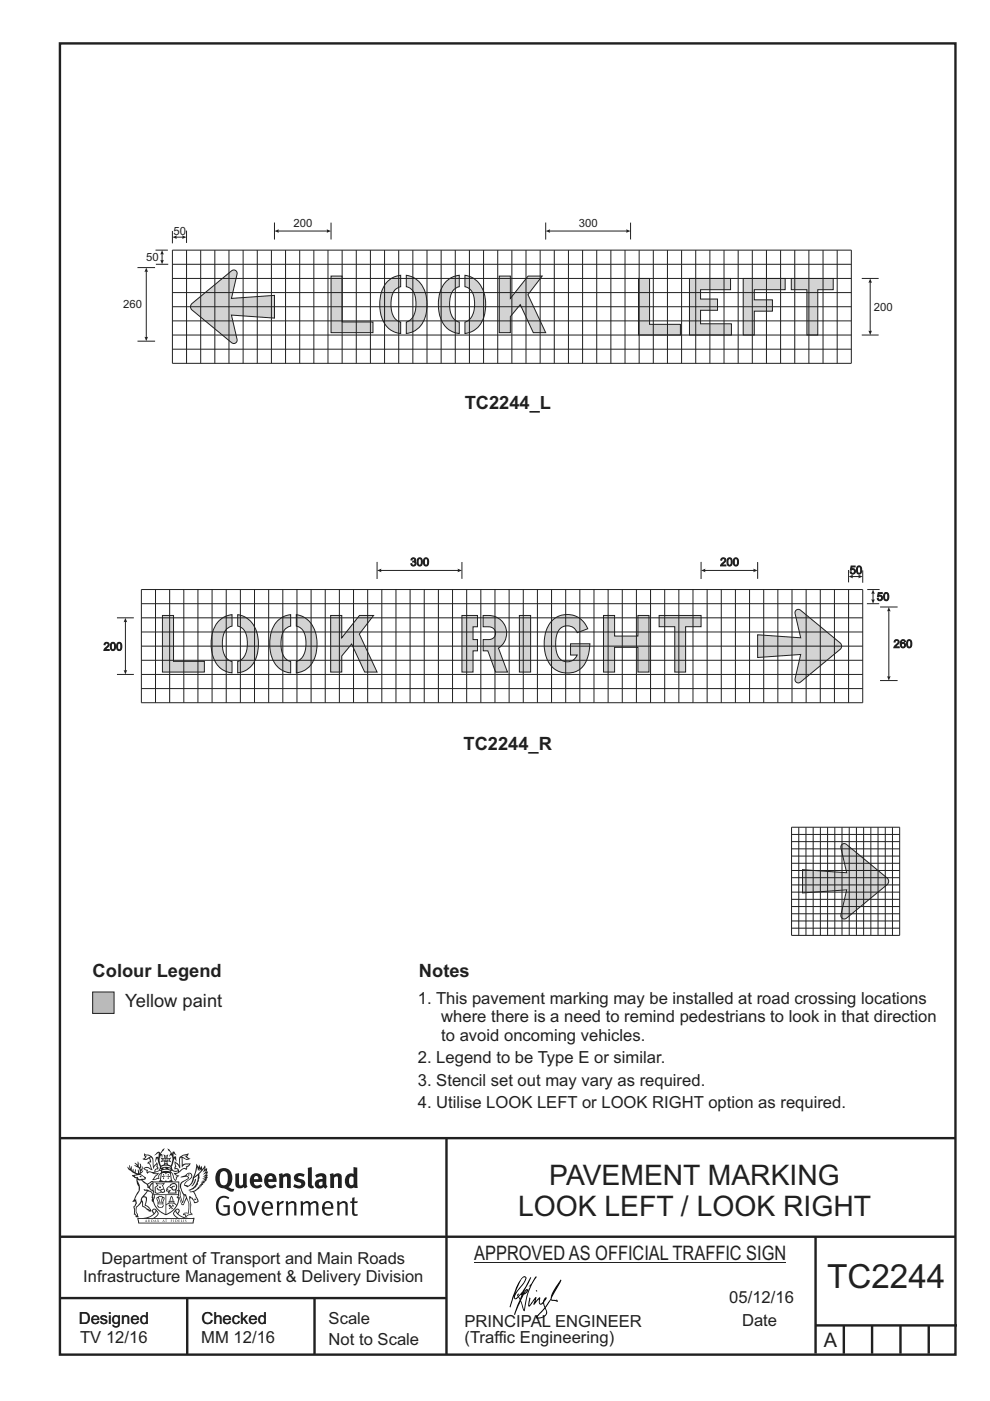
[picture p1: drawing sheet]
<svg xmlns="http://www.w3.org/2000/svg" width="210mm" height="297mm" viewBox="0 0 210 297" stroke-linecap="round" stroke-linejoin="round" font-family="sans-serif">
<g fill="none" stroke="#231f20" stroke-width=".51">
<path d="M12.7 9.2h190v278h-190zM12.7 241.3h189.9M94.7 241.4v45.8M12.7 275.2h82M12.7 262.2h190.1M39.7 275.2v12M66.7 275.2v12M173 262.2v24.8M173 281h30M179 281v6M185 281v6M191 281v6"/>
<path d="M197 281v6"/>
</g>
<g fill="#231f20">
<path d="M47 248.5a2.55 2.55 0 0 0 0 2.7l.3 .1a.81 .81 0 0 0 1-.9v-.6a1.04 1.04 0 0 0-1.1-1.5zM46.3 248.1a1.82 1.82 0 0 1 2.1-.2 1.82 1.82 0 0 1 .9 1.9 2.29 2.29 0 0 1-.8 1.9l.7 .3h.5l-.2 .6a2.87 2.87 0 0 1-2-.7 2.12 2.12 0 0 1-1.7-3.1z" fill-rule="evenodd"/>
<path d="M49.9 248.9l.8-.2v2a.46 .46 0 0 0 .2 .6 .46 .46 0 0 0 .7-.2v-2.2l.7-.2v2.4l.2 .5-.6 .4-.2-.3a1.02 1.02 0 0 1-1.2 .2 1.02 1.02 0 0 1-.6-1.1z" fill-rule="evenodd"/>
<path d="M54 249.5l-.1 .5h.9a.49 .49 0 0 0-.2-.6 .49 .49 0 0 0-.6 .1zM53.4 249.2a1.34 1.34 0 0 1 1.6-.3 1.34 1.34 0 0 1 .6 1.5v.2h-1.7a.77 .77 0 0 0 .5 .8 .77 .77 0 0 0 .9-.3l.3 .4a1.59 1.59 0 0 1-2.1 .2 1.59 1.59 0 0 1-.4-2z" fill-rule="evenodd"/>
<path d="M57 249.5l-.1 .5h.9a.49 .49 0 0 0-.2-.6 .49 .49 0 0 0-.6 .1zM56.4 249.2a1.34 1.34 0 0 1 1.6-.3 1.34 1.34 0 0 1 .7 1.5v.2h-1.8a.77 .77 0 0 0 .5 .8 .77 .77 0 0 0 .9-.3l.3 .4a1.59 1.59 0 0 1-2 .2 1.59 1.59 0 0 1-.5-2z" fill-rule="evenodd"/>
<path d="M59.1 248.9l.8-.2 .1 .4a.95 .95 0 0 1 1-.3 .95 .95 0 0 1 .7 .8v2.3h-.8v-2.3a.46 .46 0 0 0-.8 .1v2.2h-.9z" fill-rule="evenodd"/>
<path d="M62.5 249.1a1.75 1.75 0 0 1 2.1-.1l-.2 .5-.6-.2a.43 .43 0 0 0-.6 .3l.4 .3a1.04 1.04 0 0 1 1.2 1.2 1.04 1.04 0 0 1-1.4 .9l-1.2-.4 .3-.6 1 .4 .4-.4a.88 .88 0 0 0-1-.5l-.4-.2-.1-.4z" fill-rule="evenodd"/>
<path d="M65.3 247.6l.8-.2 .1 3.8 .2 .2 .2 .5a.88 .88 0 0 1-1-.1 .88 .88 0 0 1-.3-1z" fill-rule="evenodd"/>
<path d="M67.8 250.6a.43 .43 0 0 0-.1 .7 .43 .43 0 0 0 .7-.1v-.7zM66.8 249.2a1.7 1.7 0 0 1 2.4 .1v1.8l.3 .4-.4 .5-.5-.3a1.03 1.03 0 0 1-1.7-.2 1.03 1.03 0 0 1 .8-1.5h.7v-.4a.8 .8 0 0 0-1.2 .1z" fill-rule="evenodd"/>
<path d="M69.9 248.9l.8-.2 .1 .4a.95 .95 0 0 1 1-.3 .95 .95 0 0 1 .7 .8v2.3h-.8v-2.3a.46 .46 0 0 0-.8 .1v2.2h-.8z" fill-rule="evenodd"/>
<path d="M74.3 249.5a1.48 1.48 0 0 0 0 1.7l.4 .1 .3-.2v-1.5l-.3-.2zM75 247.4l.8 .2 .1 4.3h-.7l-.1-.2a1.26 1.26 0 0 1-1.4 0 1.26 1.26 0 0 1-.6-1.3 1.29 1.29 0 0 1 .5-1.3 1.29 1.29 0 0 1 1.4-.2z" fill-rule="evenodd"/>
<path d="M46.4 253.9a1.72 1.72 0 0 1 2.2 0l-.2 .3a1.24 1.24 0 0 0-1.4-.1 1.24 1.24 0 0 0-.7 1.3 1.49 1.49 0 0 0 1.3 2l.7-.2v-1.3h-.9l-.1-.4h1.4v2a1.93 1.93 0 0 1-2.2-.1 1.93 1.93 0 0 1-.7-2.2l.2-.7z" fill-rule="evenodd"/>
<path d="M50.3 255.2a1.65 1.65 0 0 0 .3 2.2 .99 .99 0 0 0 1-1.5 .78 .78 0 0 0-.4-.8 .78 .78 0 0 0-.9 .1zM50 254.9a1.33 1.33 0 0 1 1.6-.1 1.33 1.33 0 0 1 .5 1.5 1.31 1.31 0 0 1-1.3 1.5 1.31 1.31 0 0 1-1.3-1.6l.1-.5z" fill-rule="evenodd"/>
<path d="M52.5 254.7l.4-.1 .9 2.6 .8-2.5h.5l-1.1 3h-.5z" fill-rule="evenodd"/>
<path d="M56.2 255.2l-.2 .7h1.4a.7 .7 0 0 0-.3-.8 .7 .7 0 0 0-.9 .1zM55.9 255a1.22 1.22 0 0 1 1.5-.2 1.22 1.22 0 0 1 .5 1.5h-1.9a.93 .93 0 0 0 .5 1 .93 .93 0 0 0 1.2-.2l.1 .3a1.43 1.43 0 0 1-1.7 .1 1.43 1.43 0 0 1-.6-1.7z" fill-rule="evenodd"/>
<path d="M58.7 254.8l.4-.2 .1 .5 .4-.3 .6-.2-.2 .6a.66 .66 0 0 0-.8 .6v1.9h-.4z" fill-rule="evenodd"/>
<path d="M60.6 254.8l.4-.2 .1 .5a.94 .94 0 0 1 1-.4 .94 .94 0 0 1 .8 .7v2.3h-.5l-.1-2.5a.81 .81 0 0 0-1.2 .3v2.2h-.4z" fill-rule="evenodd"/>
<path d="M63.7 254.7l.5-.1 .1 .5 .4-.3a.78 .78 0 0 1 1.1 .3 .9 .9 0 0 1 1-.5 .9 .9 0 0 1 .7 .8v2.3h-.4l-.1-2.5a.67 .67 0 0 0-1.1 .3v2.2h-.5v-2.4l-.4-.2-.7 .4v2.2h-.5z" fill-rule="evenodd"/>
<path d="M69 255.2l-.2 .7h1.4a.7 .7 0 0 0-.3-.8 .7 .7 0 0 0-.9 .1zM68.7 255a1.22 1.22 0 0 1 1.5-.2 1.22 1.22 0 0 1 .5 1.5h-1.9a.93 .93 0 0 0 .5 1 .93 .93 0 0 0 1.2-.2l.1 .3a1.44 1.44 0 0 1-1.7 .1 1.44 1.44 0 0 1-.6-1.7z" fill-rule="evenodd"/>
<path d="M71.4 254.8l.5-.2 .1 .5a.94 .94 0 0 1 1-.4 .94 .94 0 0 1 .7 .7v2.3h-.4l-.1-2.5a.81 .81 0 0 0-1.2 .3v2.2h-.5z" fill-rule="evenodd"/>
<path d="M74.7 254l.5-.2v.9h.7l-.1 .4h-.7l.1 2.2 .1 .1h.5l.1 .3a.75 .75 0 0 1-1.2-.6v-2h-.4v-.4h.4z" fill-rule="evenodd"/>
<path d="M30.8 244.9l1.1 .3-.9 .5h-.4l.5-.5zM31.8 245.5l.2-.1a2.44 2.44 0 0 1 .4 2l.1 .4 .7-1-.1 .6 .3 .3a.57 .57 0 0 0-.6 .8l-1-.2-.5 .2 .1-.5-.7-.2 .6-.2 1 .5 .1-.1-.6-1.3-.2-.1 .5-.1zM30.7 244.5l-.2 .4 .3 .4-.6 .4a1.04 1.04 0 0 0 1.4-.1l.2 .7h-.4l-.2 .4a.94 .94 0 0 1 .9 1.1l-.2-.1a1.16 1.16 0 0 0-1.5-.1l.3 .4 .4 .2 .1 .5 .2 .2v-.2a.94 .94 0 0 1 1.1 .2h.9l-1.2 1.2a1.13 1.13 0 0 0 1.2-.2l.4-.1-.1-.4 .5-.7a.83 .83 0 0 0-.6 1.1l-.3-.1-.7 .3 1.1-1.4-.5 .2-.5-.1 1.3-.5-.2-.2-.8 .4v-.3l.2-.2 .3 .1 .1-.3-.2-.4v-.6l-.2-.3-.6 .9v-.7a1.42 1.42 0 0 0-1.7-1.8z" fill-rule="evenodd"/>
<path d="M38.5 245.3l.5-.3 .7-.1-.6 .3 .8 .5h-.3zM38.3 245.5h.2l.1 2a1.69 1.69 0 0 1 1.5-.7l-.7 .5 .1 .5a1.1 1.1 0 0 0-1.5 .6l-.1-.5-.2-.2h-.5l.2-.4-.2-.7a1.42 1.42 0 0 1 .8 1.1l.2-.1zM37.1 246.2l.1 1-.2 .3v.5l.6-.1 .1 .2a.96 .96 0 0 1-1.1-.1l-.1 .1a1.06 1.06 0 0 0 1.3 .2v.1a.72 .72 0 0 1-1 .2l.3 .5 .6 .3-.4 .1-.1 .7-.3-.4-.3-1.1-.4-.4 .4 .9a1.54 1.54 0 0 0 .6 1.2l.2-.3a.58 .58 0 0 1 .5-.7l.1-.2h-.3l-.4-.3 .9-.5a.93 .93 0 0 1 1.1-.5l.1 .2 .2-.1 .1-.5a.99 .99 0 0 0 .7-.9l-1.3 .1-.4 .3v-1.5l.9 .4 .8-.3h-.3l-.5-.4 .4-.7-.7 .2a1.46 1.46 0 0 0-1.3 2.1v.4l-.2-.4z" fill-rule="evenodd"/>
<path d="M35.6 248.9l.2 .1-.1 .4h.3l-.3 .1v.5l-.1-.6h-.3l.3-.1z" fill-rule="evenodd"/>
<path d="M34.6 248.9l.2 .1-.1 .3 .4 .1h-.4v.6l-.1-.5-.3-.1h.3z" fill-rule="evenodd"/>
<path d="M34.3 248.8a.57 .57 0 0 1 .9 .2 .57 .57 0 0 1 .9-.2l.2 1.4-.2 .1a.57 .57 0 0 1-.9-.1 .69 .69 0 0 1-1.1 0zM34.2 248.1l-.3 2.1-.2 .4h2.9l-.1-.4-.3-2.1h-.2v.3l-.8-.1-.9 .1 .1-.3z" fill-rule="evenodd"/>
<path d="M34.2 252.4a.3 .3 0 0 0 .6 0 .3 .3 0 0 0-.6 0zM33.3 251l.3 .3-.3 .3a.79 .79 0 0 0 0 1.3l.8-.2-.1-.3a.55 .55 0 0 1-.7-.6h.1l.1 .3 .4 .1 .8-.2-.4-.7 .4-.3-.7 .1zM33 250.7l1.1 .2 .9-.2-.4 .7 .4 1.1a.56 .56 0 0 1-.8 .3l-.2 .1a.73 .73 0 0 1-.9 .1 .73 .73 0 0 1-.3-.9v-.4l.5-.4z" fill-rule="evenodd"/>
<path d="M35.6 251.9l.7-.5a.58 .58 0 0 1 1-.1 .58 .58 0 0 1-.5 .9l-.2-.3a.43 .43 0 0 1 .6-.3v-.1a.57 .57 0 0 0-.8 .2l-.2-.1-.3 .2 .4 .1a.55 .55 0 0 0 .9 .5v.5h-1.3l.3-.4-.1-.2-.6 .1 .2-.2-.2-.1zM35.4 251.8l-.1 .2a.39 .39 0 0 0 .2 .7l.3-.1-.2 .5h1.9l-.1-.8a.86 .86 0 0 0-.1-1.4 .86 .86 0 0 0-1.3 .4z" fill-rule="evenodd"/>
<path d="M36 254.8h.8v.2h-.8zM36.4 253.8l.2 .8h-.4zM36.4 253.5l-.3 .5-.1 .6h-.2v.4l-.7 .4 .1 .2a1.48 1.48 0 0 1 2.2 .1l.2-.1-.6-.5v-.5h-.2l-.1-.6z" fill-rule="evenodd"/>
<path d="M35.8 255.4l.3 .1 .2 .3 .3-.2-.2-.2a.38 .38 0 0 1 .4 .5l-.1-.2-.3 .3 .3 .2-.3 .2-.1-.3-.4 .3-.1-.2 .4-.3-.2-.1-.1 .1z" fill-rule="evenodd"/>
<path d="M34.5 254h.2v.2l-.3 .6h-.1zM33.6 255.3h.9v.2a.55 .55 0 0 1-.8 .4v-.2h-.2zM33.4 254h.2l.2 .8h-.2zM33.6 255h.8l.1 .1-.8 .1zM33.8 253.7h.5l-.2 1.1h-.2zM33.3 253.8l-.1 .3 .3 1.2a.48 .48 0 0 0-.1 .5 .48 .48 0 0 0 .4 .3l.6-.1a.49 .49 0 0 0 .2-.7l.3-1.2-.1-.3a1.42 1.42 0 0 0-1.5 0z" fill-rule="evenodd"/>
<path d="M33.6 251.6h.5l.1 .3h-.4z" fill-rule="evenodd"/>
<path d="M41.3 250.1l.3-.2-.2 .9-.6 .7h-.2l.5-.7z" fill-rule="evenodd"/>
<path d="M39.7 249l.3-.2 .5 .2a.88 .88 0 0 1-.6 1.1 1.22 1.22 0 0 0-.8 1.3l.5 .2a.72 .72 0 0 0 .9-.4l.5-.8 .2-.6 .8-.6v.3a2.85 2.85 0 0 1-2 2.8l.1 .1a2.13 2.13 0 0 0 1.9-1.5l-.1-.2a2.01 2.01 0 0 0 .3-1.8l1.2-1.3-.4 1 .7-.5-.7 1 .8-.4-.8 .8 .7-.1-.9 .5 .8-.1-.8 .4h.7l-.8 .3 .3 .2h-.4l.2 .4-.4-.1 .2 .3h-.4l.1 .3h-.1a2.16 2.16 0 0 1-2 1l.1 .2h.4a.76 .76 0 0 1 .7 .7l.5 1.2-.6 .2a1.45 1.45 0 0 0-1.2-1.3l.3 1.8-.1 1.9 .4 .2a1.07 1.07 0 0 0-1.2 .4v-.3l-.5-.2a.87 .87 0 0 1 1-.1l.1-.7a4.4 4.4 0 0 0-.6-3.1l-.1-.3h-.2a2.16 2.16 0 0 1-.7-2.2l.3-.3 1.2-.8a.55 .55 0 0 0-.4-.7zM37.8 252.4a.76 .76 0 0 1 .3 1.1l.6 1.6 .4-1.7 .2 .1a.61 .61 0 0 1-.1 .9l-.3 .9h-.2l-.7-1.6-.3 .1a1.18 1.18 0 0 0 .1-1.4zM41.8 247.5l.2 .8 .3-.6v.6l.3-.5a1.9 1.9 0 0 1-1.1 1.4l-.3 .3zM38.2 249.6l1.4-.1 .2 .1v.3l-.5 .3a1.26 1.26 0 0 0-1 1.9l.2 .7a1.84 1.84 0 0 1 .2 2l-.4-1.3a.96 .96 0 0 0-.4-1.3l-.4 .3a.78 .78 0 0 1-.1 1.3l.2 .2h.4l.4 1.1a.38 .38 0 0 0 .2 .4 .38 .38 0 0 0 .4-.1l.6-1.2a2.94 2.94 0 0 1 .3 2.5v.5l-.8-.1-.3 .4v.2l.4-.1 .1 .4 .2 .1a1.02 1.02 0 0 1 1.3-.5l-.1-.4-.3-.1 .2-1.7-.3-1.4 .1 .1a1.14 1.14 0 0 1 .7 .9 .63 .63 0 0 0 .9-.2 .63 .63 0 0 0-.2-.8l-.6-1.3 .9-.6 .2-.3 .2-.1v-.2h.3l-.1-.3h.4l-.1-.3 .5-.1-.2-.2 .5-.4 .1-.2-.3 .1 .5-.6-.3 .1 .3-.6-.4 .1 .4-.5v-.3l-.3 .2 .1-.6v-.3l-.4 .3-.1-.8-.5 .8-.2-.7-.2 .5-.3-.8-.1 .6-.5-.8-.1 1.4-.7 1.9a1.81 1.81 0 0 1-.9 1.4l-.6-.2a1.75 1.75 0 0 1 1.1-1.2 .75 .75 0 0 0 .1-1.3 .75 .75 0 0 0-1.2 .5z" fill-rule="evenodd"/>
<path d="M41.2 254.2l.3-.1 .1 .3h-.4z" fill-rule="evenodd"/>
<path d="M29.4 258.4h11.6l-.2 .8h-11.3zM31.3 258.2l.5-.1a2.48 2.48 0 0 0 1.4-1.3l.2 .6-.5 .5-.4 .3zM32.5 256.6l.3-.2 .2 .2-.3 .6zM37.2 256.8a2.65 2.65 0 0 0 1.8 1.4h-1.1l-.5-.3-.5-.5zM37.4 256.6l.2-.2 .3 .2-.3 .6zM29.2 258.2l.1 1.2h11.7l.3-1.1-.2-.1a4.1 4.1 0 0 1-3.3-.9l.3-.4-.1-.5a1.06 1.06 0 0 0-1.3 .9l.2 .4 .6 .5h-4.7l.3-.1a.84 .84 0 0 0 .6-.7 .84 .84 0 0 0-.5-.9l-.3-.2-.5 .1-.1 .5 .3 .4a4.2 4.2 0 0 1-3.4 .9z" fill-rule="evenodd"/>
<path d="M31 258.7l.1 .2h-.2zM31 258.6l-.3 .5 .4-.1 .2 .1z" fill-rule="evenodd"/>
<path d="M31.3 258.6h.2v.4a.25 .25 0 0 0 .3-.1 .25 .25 0 0 0-.1-.3h.1a.29 .29 0 0 1 0 .4 .29 .29 0 0 1-.4 0 .29 .29 0 0 1 0-.4z" fill-rule="evenodd"/>
<path d="M32.2 258.6a.22 .22 0 0 1 .3 .2 .22 .22 0 0 1-.3 .2zM32 258.6v.5a.33 .33 0 0 0 .5-.1 .33 .33 0 0 0 0-.4 .33 .33 0 0 0-.5 0z" fill-rule="evenodd"/>
<path d="M32.9 258.7l.1 .2h-.2zM32.9 258.6l-.2 .5 .3-.1 .2 .1z" fill-rule="evenodd"/>
<path d="M33.3 258.6h.2v.2l.3-.2-.2 .2 .2 .3-.3-.2-.1 .2h-.1l.2-.3z" fill-rule="evenodd"/>
<path d="M34.7 258.7l.1 .2h-.2zM34.7 258.6l-.3 .5 .4-.1 .2 .1z" fill-rule="evenodd"/>
<path d="M35 258.6h.4h-.1v.5h-.2l.1-.5z" fill-rule="evenodd"/>
<path d="M36.2 258.6h.3h-.2v.2h.2h-.2l.1 .3h-.2z" fill-rule="evenodd"/>
<path d="M36.7 258.6h.2v.5h-.2z" fill-rule="evenodd"/>
<path d="M37.3 258.6a.22 .22 0 0 1 .3 .2 .22 .22 0 0 1-.3 .2zM37.1 258.6v.5a.33 .33 0 0 0 .5-.1 .33 .33 0 0 0 0-.4 .33 .33 0 0 0-.5 0z" fill-rule="evenodd"/>
<path d="M37.8 258.6h.3h-.1v.2h.1h-.1v.2l.1 .1h-.3z" fill-rule="evenodd"/>
<path d="M38.3 258.6h.3l-.1 .4 .2 .1h-.4z" fill-rule="evenodd"/>
<path d="M38.9 258.6h.2v.5h-.2z" fill-rule="evenodd"/>
<path d="M39.3 258.6h.2l-.2 .1 .2 .2-.1 .2h-.1v-.2l.2 .1z" fill-rule="evenodd"/>
<path d="M34.2 247.4a1.51 1.51 0 0 1 2 .2 2.67 2.67 0 0 0-2.1 0zM35.7 247.6l.4 .2 .1 .2-.4-.1zM34.6 247.7l.4-.1 .2 .2h-.4zM34 247.9l.3 .1-.3 .1zM34.9 246.9l.3-.2 .2 .2zM34.9 245.7h.2v.4h-.2zM35 245.1l.2 .2 .2-.2-.1 .4h-.2zM35.1 246.3h.2l.1 .4-.2-.2-.2 .2zM35.3 245.7h.2v.4h-.2zM34.4 245.7l.3 .1v.2l-.3 .1 .2-.2zM35.7 245.8l.3-.1-.2 .2 .2 .2-.4-.1zM32.7 244.9l1-.5-.1 1-.2-.1-.4 .1-.2 1.1 .5-1 .2 .9a1.84 1.84 0 0 1 .3 1.7l.4 .1a2.48 2.48 0 0 1 2.2 .1l.2-.3-.2-.7 .7-1.7 .4 .6-.2-1-.2-.1-.2 .3v-.9l.6 .4-.6-.7h-.3l-.1 .4-.5-.8-.5-.3 .2 .4 .5 .6-.4 .7 .4-.3a2.06 2.06 0 0 1 0 2.2l-.6-.2-.1-.6 .1-.1 .8 .2-.4-.5 .4-.5-.7 .2-.2-.2 .2-.7-.5 .4-.5-.4 .2 .7-.2 .2-.7-.2 .4 .5-.4 .5 .7-.2 .2 .1-.2 .6-.5 .2a2.02 2.02 0 0 1 0-2.2l.3 .5-.1-.6-.3-.1 .8-1.2-.5 .3-.4 .7-.2-.3a.8 .8 0 0 0-.8 .5z" fill-rule="evenodd"/>
<path d="M29.2 250.1l.3 .2a.61 .61 0 0 1 .8 .3l.3 .2a.8 .8 0 0 1 .6 1l.4 .1 .5 .6a1 1 0 0 1 .5 1l-.1 .7v-.5h-.1a.96 .96 0 0 0-.8-1.3l-.3-.2h-.6l-.1-.1-.2 .1 .2 .3h.5l-1.1 1.4-.2 .9-.4 .6a1.33 1.33 0 0 0-.5 1.8l.2 .5a1.26 1.26 0 0 1-.5-1.4l-.1-.4a1.56 1.56 0 0 0 .4-1.7l-.3 .2 .2-.5a3.2 3.2 0 0 0 .7-3zM30.4 253.9h.4a2.06 2.06 0 0 1-.1 1.6l.7 .5 .4 .5-.6-.2-.8-.6-.1-.9a.51 .51 0 0 1 .1-.9zM28.6 249.3a1.52 1.52 0 0 1 2.1 .6l-1.1 .1-.2-.1-.2-.4-.4 .1zM27.5 247v.8l-.3-.4-.2 .1a3.1 3.1 0 0 0 2 1.5l-1 .1 .5 .6 .5 .1v1.1a1.84 1.84 0 0 1-.2 2.5l-.4 .9-.4 .4 .3 .1 .4-.1 .1 .4-.2 .5-.3 .2 .1 1.8 .2-.1 .2 .6h.2l.4-.1-.1-.5a1.3 1.3 0 0 1-.1-1.6l.8-1.1 .2 1.1 .6 .2 .4 .6 .2-.2 .2 .4 .5-.1a1.85 1.85 0 0 0-1.2-1.3l.1-.3a1.39 1.39 0 0 0 0-1.5h-.5l.5-.6a.66 .66 0 0 1 .9-.4 .66 .66 0 0 1 .3 .9l-.1 .4h.2v.1l-.2 .3 .2 .5 .2-.3a2.24 2.24 0 0 0 .1-2.2 .73 .73 0 0 1-.7-.6 .73 .73 0 0 1 .5-.8l.1-.2a.94 .94 0 0 0-.9 .8 .48 .48 0 0 1-.1-.5 .48 .48 0 0 1 .5-.3l.5-.3a.51 .51 0 0 0-.8 .2l-.5 .3-1-.8 .6-.1 .1-.5-1.1-.7 .5-.4v-.4l-.5 .5 .1-.2a.69 .69 0 0 0 .2-1.1v.5l-.3 .2 .1-1.1-.3-.2 .1 .6-.1 .2-.4-1.2v.6l-.7-.3 .6 .6-.6-.2 .2 .3a1 1 0 0 1 .8 1.5l-.2-.8v.8l-.5-.2-.1-.7-.2 .6-.2-.1v-.6l-.2 .4-.2-.2 .1-.7-.2 .5z" fill-rule="evenodd"/>
<path d="M29.5 249.5l.3-.2 .3 .3z" fill-rule="evenodd"/>
<path d="M32.4 250.5h5.6v2l-.2-.1v-1.7h-5.2v2.5h5.2v-.8l.1 .2-.1 1.1v-.3h-2.5v4a4.1 4.1 0 0 0 2.6-3.6l.1-.1a4 4 0 0 1-2.8 3.9 4.2 4.2 0 0 1-2.8-4.7l.1 1.3 .1-.1a3.8 3.8 0 0 0 2.5 3.3v-4h-2.5l-.2-.9z" fill-rule="evenodd"/>
<circle cx="40" cy="249.1" r=".17"/>
</g>
<path d="M100.6 267.7h66.2" fill="none" stroke="#231f20" stroke-width=".21"/>
<g fill="#000">
<path d="M111.6 273.7l.2-.2-.5 .7zM110.4 274.5l.2 .1-.3 .8-.2-.5zM110.9 270.9h.5a9.3 9.3 0 0 1-2 3.1l-.1 .3 1-2.5zM110.6 271a14.7 14.7 0 0 0-2.2 4.9l-.3 1.2 .1 .1 .8-2.3a.42 .42 0 0 0 .2 .6 .42 .42 0 0 0 .6-.3l.2-.1 .2 .5-1.1 3.2h.2l1.1-2.9 .6 1.9 .2 .2 .2-.5a13.5 13.5 0 0 1 2-6.2l.4-.5-.1-.2-1.6 2.1 .4-.1a14.9 14.9 0 0 0-1.3 5.1l-.4-1.1a1.39 1.39 0 0 1 .2-1.9l.1-.2a.92 .92 0 0 0 .8-1.2 .75 .75 0 0 0-.8 .7l-.1 .2 1.6-3.4h-.1l-.4 .7a10.5 10.5 0 0 1-2.2 3.3l.2-.5a.32 .32 0 0 0-.4 .2 .32 .32 0 0 0 .1 .4l-.5 .4a3.2 3.2 0 0 1 1.1-2.3l.5-.6a2.49 2.49 0 0 0 .7-1.6l-.4-.2z" fill-rule="evenodd"/>
<path d="M113.7 273.6l.3 .2h-.3z" fill-rule="evenodd"/>
<path d="M115.6 277.5a1.15 1.15 0 0 1 .1 1.3 1.15 1.15 0 0 1-1.2 .5l-.6 .1zM112.2 275.2l-.2 1.6 .2 .2 1.2-1.5-.2 1.1 1.1-1.1a.94 .94 0 0 0 .4 1.1l.5-.3 .3 .9-1.2 1.3a.98 .98 0 0 0-.5 1 1.9 1.9 0 0 0 2.3-1.3l-.1-.2a1.02 1.02 0 0 1 .2-1.4l.6-1 1.5 .3-.2-.4v.2l-1.1-.1v-.3l2-3.6 .1-.2-.2-.2-1.7 2.8a6.6 6.6 0 0 1-1.6 2.9l-.1-.2a1.01 1.01 0 0 1 .4-1.4l.1-.2-.3-.1-.4 .4-.1 .5-.6 .4-.1-.4 .1-.9-.2-.1-.9 1 .3-1h-.2l-1.4 1.8 .3-1.5v-.1z" fill-rule="evenodd"/>
</g>
<path d="M19.6 210.3h4.6v4.6h-4.6z" fill-rule="evenodd" fill="#bbbdc0" stroke="#231f20" stroke-width=".21"/>
<path d="M170.2 184.4l9.4 .6-1.2-5.2a.73 .73 0 0 1 .3-.8 .73 .73 0 0 1 .9 0l8.5 7.1a.91 .91 0 0 1 .1 1.4l-8.6 7.2a.73 .73 0 0 1-.9 .1 .73 .73 0 0 1-.3-.8l1.2-5.3-9.4 .6z" fill-rule="evenodd" fill="#d1d3d4" stroke="#231f20" stroke-width=".21"/>
<g fill="none" stroke="#231f20" stroke-width=".21">
<path d="M24.8 131h3.6M26.6 131.6v10.8M24.8 143h3.6M167.9 175.4h22.9v22.9h-22.9zM167.9 180h22.9M167.9 178.4h22.9M167.9 176.9h22.9M169.4 175.4v22.9M170.9 175.4v22.9M172.5 175.4v22.9M174 175.4v22.9M175.5 175.4v22.9"/>
<path d="M177.1 175.4v22.9M178.6 175.4v22.9M180.1 175.4v22.9M181.6 175.4v22.9M183.2 175.4v22.9M184.7 175.4v22.9M186.2 175.4v22.9M187.8 175.4v22.9M189.3 175.4v22.9M167.9 196.8h22.9M167.9 195.3h22.9M167.9 193.7h22.9"/>
<path d="M167.9 192.2h22.9M167.9 190.7h22.9M167.9 189.1h22.9M167.9 187.6h22.9M167.9 186.1h22.9M167.9 184.6h22.9M167.9 183h22.9M167.9 181.5h22.9"/>
</g>
<g fill="#231f20">
<path d="M26.6 131l.4 .9h-.8z" fill-rule="evenodd"/>
<path d="M26.2 142h.8l-.4 1z" fill-rule="evenodd"/>
</g>
<path d="M180 120.9v2.6M183.9 125h2.7M185.2 125.6v1.8" fill="none" stroke="#231f20" stroke-width=".21"/>
<g fill="#231f20">
<path d="M184.8 127.1h.8l-.4 .9z" fill-rule="evenodd"/>
<path d="M185.2 125l.4 .9h-.8z" fill-rule="evenodd"/>
</g>
<path d="M180.6 122.2h1.8" fill="none" stroke="#231f20" stroke-width=".21"/>
<g fill="#231f20">
<path d="M182 121.9l1 .3-1 .4z" fill-rule="evenodd"/>
<path d="M180 122.2l.9-.3v.7z" fill-rule="evenodd"/>
</g>
<path d="M183 120.9v2.6M183.9 128h2.6M186.7 128.7h3.7M188.5 129.3v14.4M186.7 144.3h3.7" fill="none" stroke="#231f20" stroke-width=".21"/>
<g fill="#231f20">
<path d="M188.5 128.7l.4 .9h-.8z" fill-rule="evenodd"/>
<path d="M188.1 143.4h.8l-.4 .9z" fill-rule="evenodd"/>
</g>
<path d="M80 119.1v3.7M98 119.2v3.5M80.6 120.9h16.8" fill="none" stroke="#231f20" stroke-width=".21"/>
<g fill="#231f20">
<path d="M80 120.9l.9-.3v.7z" fill-rule="evenodd"/>
<path d="M97 120.6l1 .3-1 .4z" fill-rule="evenodd"/>
</g>
<path d="M34.5 130.5h2.3v9.7h6.5v2.3h-8.8zM50.4 130.3a5.4 5.4 0 0 1 4.4 5.6 6 6 0 0 1-3.3 6.5l-1.1 .3v-2.5a3.2 3.2 0 0 0 2.1-3.3 3.9 3.9 0 0 0-1.6-4l-.5-.2zM46.4 131.7a4.5 4.5 0 0 1 2.8-1.4v2.5a2.87 2.87 0 0 0-2 3.1 4.1 4.1 0 0 0 1.5 4.2l.5 .1v2.5a5 5 0 0 1-4.4-5 7.5 7.5 0 0 1 1.6-6zM62.8 130.3a5.4 5.4 0 0 1 4.4 5.6 6 6 0 0 1-3.2 6.5l-1.2 .3v-2.5a3.2 3.2 0 0 0 2.1-3.3 3.9 3.9 0 0 0-1.5-4l-.6-.2zM58.8 131.7a4.5 4.5 0 0 1 2.8-1.4v2.5a2.87 2.87 0 0 0-2 3.1 4.1 4.1 0 0 0 1.5 4.2l.5 .1v2.5a5 5 0 0 1-4.3-5 7.5 7.5 0 0 1 1.5-6zM70.1 130.5h2.4v4.7l3.7-4.7h3l-3 3.9 3.8 8.1h-2.6l-2.8-6-2.1 2.6v3.4h-2.4z" fill="#d1d3d4" stroke="#231f20" stroke-width=".21"/>
<g fill="#d1d3d4" stroke="#231f20" stroke-width=".21">
<path d="M102.5 130.5a4.6 4.6 0 0 1 3.6 .8 3.8 3.8 0 0 1-.4 6.1l1.9 5.1h-2.5l-1.6-4.5h-1v-2.4h1.1a1.37 1.37 0 0 0 1.5-1.4 1.37 1.37 0 0 0-1.5-1.3h-1.1zM98 130.5h3.3v2.4h-1v2.7h1v2.4h-1v4.5h-2.3zM110.2 130.5h2.3v12h-2.3zM117.3 131.4a4.6 4.6 0 0 1 7.4 1.9l-2.3 .8a2.31 2.31 0 0 0-2.6-1.4 2.31 2.31 0 0 0-1.8 2.3 5.5 5.5 0 0 0 1 4.9 2.26 2.26 0 0 0 3.4-1h-1.4v-2.4h4.1a6.6 6.6 0 0 1-2.5 5.6 4.8 4.8 0 0 1-7-3.7 7.8 7.8 0 0 1 1.7-7zM128 130.5h2.4v4.4h4.9v-4.4h2.4v12h-2.4v-5.3h-4.9v5.3h-2.4zM139.8 130.5h8.9v2.4h-3.3v9.6h-2.3v-9.6h-3.3z" fill-rule="evenodd"/>
<path d="M160.7 134.6l9.1 .6-1.2-5.1a.71 .71 0 0 1 .4-.8 .71 .71 0 0 1 .8 .1l8.4 6.9a.89 .89 0 0 1 0 1.4l-8.4 6.9a.71 .71 0 0 1-.8 .1 .71 .71 0 0 1-.4-.8l1.2-5.1-9.1 .6z" fill-rule="evenodd"/>
</g>
<path d="M148.7 119.1v3.7M160.7 119.2v3.5M149.3 120.9h10.8" fill="none" stroke="#231f20" stroke-width=".21"/>
<g fill="#231f20">
<path d="M148.7 120.9l.9-.3v.7z" fill-rule="evenodd"/>
<path d="M159.8 120.6l.9 .3-.9 .4z" fill-rule="evenodd"/>
</g>
<g fill="none" stroke="#231f20" stroke-width=".21">
<path d="M182.8 59h3.6M184.6 59.6v10.8M182.8 71h3.6M30 140h153M30 137h153M30 134h153M30 131h153M30 128h153M30 125h153v24h-153zM33 125v24M36 125v24M39 125v24"/>
<path d="M42 125v24M45 125v24M48 125v24M51 125v24M54 125v24M57 125v24M60 125v24M63 125v24M66 125v24M69 125v24M72 125v24M75 125v24"/>
<path d="M78 125v24M81 125v24M84 125v24M87 125v24M90 125v24M93 125v24M96 125v24M99 125v24M102 125v24M105 125v24M108 125v24M111 125v24"/>
<path d="M114 125v24M117 125v24M120 125v24M123 125v24M126 125v24M129 125v24M132 125v24M135 125v24M138 125v24M141 125v24M144 125v24M147 125v24"/>
<path d="M150 125v24M153 125v24M156 125v24M159 125v24M162 125v24M165 125v24M168 125v24M171 125v24M174 125v24M177 125v24M180 125v24M30 146h153"/>
<path d="M30 143h153"/>
</g>
<g fill="#231f20">
<path d="M184.6 59l.4 1h-.8z" fill-rule="evenodd"/>
<path d="M184.2 70.1h.8l-.4 .9z" fill-rule="evenodd"/>
</g>
<path d="M33 53h2.6M34.4 53.6v1.8M39.6 48.9v2.6" fill="none" stroke="#231f20" stroke-width=".21"/>
<g fill="#231f20">
<path d="M34 55.1h.8l-.4 .9z" fill-rule="evenodd"/>
<path d="M34.4 53l.4 1h-.8z" fill-rule="evenodd"/>
</g>
<path d="M37.2 50.3h1.8" fill="none" stroke="#231f20" stroke-width=".21"/>
<g fill="#231f20">
<path d="M36.6 50.3l.9-.4v.8z" fill-rule="evenodd"/>
<path d="M38.6 49.9l1 .4-1 .4z" fill-rule="evenodd"/>
</g>
<path d="M29.2 56.7h3.7M31 57.3v14.4M33.1 56h2.6M36.6 49v2.6M29.2 72.3h3.7" fill="none" stroke="#231f20" stroke-width=".21"/>
<g fill="#231f20">
<path d="M31 56.7l.4 1h-.8z" fill-rule="evenodd"/>
<path d="M30.6 71.4h.8l-.4 .9z" fill-rule="evenodd"/>
</g>
<path d="M58.2 47.2v3.6M58.8 49h10.8M70.2 47.2v3.6" fill="none" stroke="#231f20" stroke-width=".21"/>
<g fill="#231f20">
<path d="M58.2 49l1-.4v.8z" fill-rule="evenodd"/>
<path d="M69.3 48.6l.9 .4-.9 .4z" fill-rule="evenodd"/>
</g>
<path d="M115.7 47.2v3.6M116.3 49h16.8M133.7 47.2v3.6" fill="none" stroke="#231f20" stroke-width=".21"/>
<g fill="#231f20">
<path d="M115.7 49l1-.4v.8z" fill-rule="evenodd"/>
<path d="M132.8 48.6l.9 .4-.9 .4z" fill-rule="evenodd"/>
</g>
<path d="M40.7 64.4l8.4-7a.71 .71 0 0 1 .9-.1 .71 .71 0 0 1 .3 .8l-1.2 5.2 9.1-.7v4.8l-9.1-.6 1.2 5.2a.71 .71 0 0 1-.3 .7 .71 .71 0 0 1-.9 0l-8.4-7-.3-.7z" fill-rule="evenodd" fill="#d1d3d4" stroke="#231f20" stroke-width=".21"/>
<path d="M70.2 58.5h2.4v9.8h6.5v2.2h-8.9zM86.2 58.4a5.4 5.4 0 0 1 4.4 5.6 6 6 0 0 1-3.3 6.4l-1.1 .3v-2.4a3.2 3.2 0 0 0 2-3.4 3.9 3.9 0 0 0-1.5-3.9l-.5-.2zM82.2 59.7a4.5 4.5 0 0 1 2.8-1.3v2.4a2.87 2.87 0 0 0-2.1 3.1 4.1 4.1 0 0 0 1.6 4.2l.5 .2v2.4a5 5 0 0 1-4.4-5 7.5 7.5 0 0 1 1.6-6zM98.6 58.4a5.4 5.4 0 0 1 4.4 5.6 6 6 0 0 1-3.3 6.4l-1.1 .3v-2.4a3.2 3.2 0 0 0 2.1-3.4 3.9 3.9 0 0 0-1.6-3.9l-.5-.2zM94.6 59.7a4.5 4.5 0 0 1 2.8-1.3v2.4a2.87 2.87 0 0 0-2 3.1 4.1 4.1 0 0 0 1.5 4.2l.5 .2v2.4a5 5 0 0 1-4.4-5 7.5 7.5 0 0 1 1.6-6zM105.9 58.5h2.3v4.8l3.8-4.8h3l-3 4 3.7 8h-2.6l-2.8-5.9-2.1 2.5v3.4h-2.3z" fill="#d1d3d4" stroke="#231f20" stroke-width=".21"/>
<g fill="none" stroke="#231f20" stroke-width=".21">
<path d="M36.6 53h144v24h-144zM36.6 59h144M36.6 56h144M39.6 53v24M42.6 53v24M45.6 53v24M48.6 53v24M51.6 53v24M54.6 53v24M57.6 53v24M60.6 53v24M63.6 53v24"/>
<path d="M66.6 53v24M69.6 53v24M72.6 53v24M75.6 53v24M78.6 53v24M81.6 53v24M84.6 53v24M87.6 53v24M90.6 53v24M93.6 53v24M96.6 53v24M99.6 53v24"/>
<path d="M102.6 53v24M105.6 53v24M108.6 53v24M111.6 53v24M114.6 53v24M117.6 53v24M120.6 53v24M123.6 53v24M126.6 53v24M129.6 53v24M132.6 53v24M135.6 53v24"/>
<path d="M138.6 53v24M141.6 53v24M144.6 53v24M147.6 53v24M150.6 53v24M153.6 53v24M156.6 53v24M159.6 53v24M162.6 53v24M165.6 53v24M168.6 53v24M171.6 53v24"/>
<path d="M174.6 53v24M177.6 53v24M36.6 74h144M36.6 71h144M36.6 68h144M36.6 65h144M36.6 62h144"/>
</g>
<text font-size="16.7" fill="#d1d3d4" x="133.7" y="71">LEFT</text>
<text font-size="7.1" fill="#231f20" x="175.4" y="273">TC2244</text>
<g font-size="6" fill="#231f20">
<text x="116.5" y="251.2">PAVEMENT MARKING</text>
<text x="109.9" y="257.9">LOOK LEFT / LOOK RIGHT</text>
</g>
<g font-size="4.2" fill="#231f20">
<text x="100.6" y="267.2">APPROVED AS OFFICIAL TRAFFIC SIGN</text>
<text x="174.7" y="285.6">A</text>
</g>
<g font-size="3.9" fill="#231f20">
<text x="98.6" y="86.7">TC2244_L</text>
<text x="98.3" y="159">TC2244_R</text>
<text x="19.6" y="207">Colour Legend</text>
<text x="88.9" y="207">Notes</text>
<text x="26.6" y="213.6">Yellow paint</text>
</g>
<g font-size="3.5" fill="#231f20">
<text x="88.6" y="212.8">1. This pavement marking may be installed at road crossing locations</text>
<text x="93.6" y="216.8">where there is a need to remind pedestrians to look in that direction</text>
<text x="93.6" y="220.7">to avoid oncoming vehicles.</text>
<text x="88.6" y="225.5">2. Legend to be Type E or similar.</text>
<text x="88.6" y="230.2">3. Stencil set out may vary as required.</text>
<text x="88.6" y="234.9">4. Utilise LOOK LEFT or LOOK RIGHT option as required.</text>
<text x="21.5" y="267.9">Department of Transport and Main Roads</text>
<text x="17.7" y="271.8">Infrastructure Management &amp; Delivery Division</text>
<text x="16.7" y="280.7">Designed</text>
<text x="42.7" y="280.7">Checked</text>
<text x="69.7" y="280.7">Scale</text>
<text x="98.5" y="281.4">PRINCIPAL ENGINEER</text>
<text x="154.7" y="276.2">05/12/16</text>
<text x="157.4" y="281.2">Date</text>
<text x="17" y="284.8">TV 12/16</text>
<text x="42.7" y="284.8">MM 12/16</text>
<text x="69.7" y="285.2">Not to Scale</text>
<text x="98.5" y="284.8">(Traffic Engineering)</text>
</g>
<g font-size="2.4" fill="#231f20">
<text x="36.8" y="49.7">50</text>
<text x="62.3" y="48">200</text>
<text x="122.8" y="48">300</text>
<text x="31" y="55.4">50</text>
<text x="26.1" y="65.4">260</text>
<text x="185.3" y="66">200</text>
<text x="87" y="120">300</text>
<text x="152.8" y="120">200</text>
<text x="180.2" y="121.7">50</text>
<text x="186" y="127.3">50</text>
<text x="22" y="137.9">200</text>
<text x="189.5" y="137.3">260</text>
</g>
</svg>
